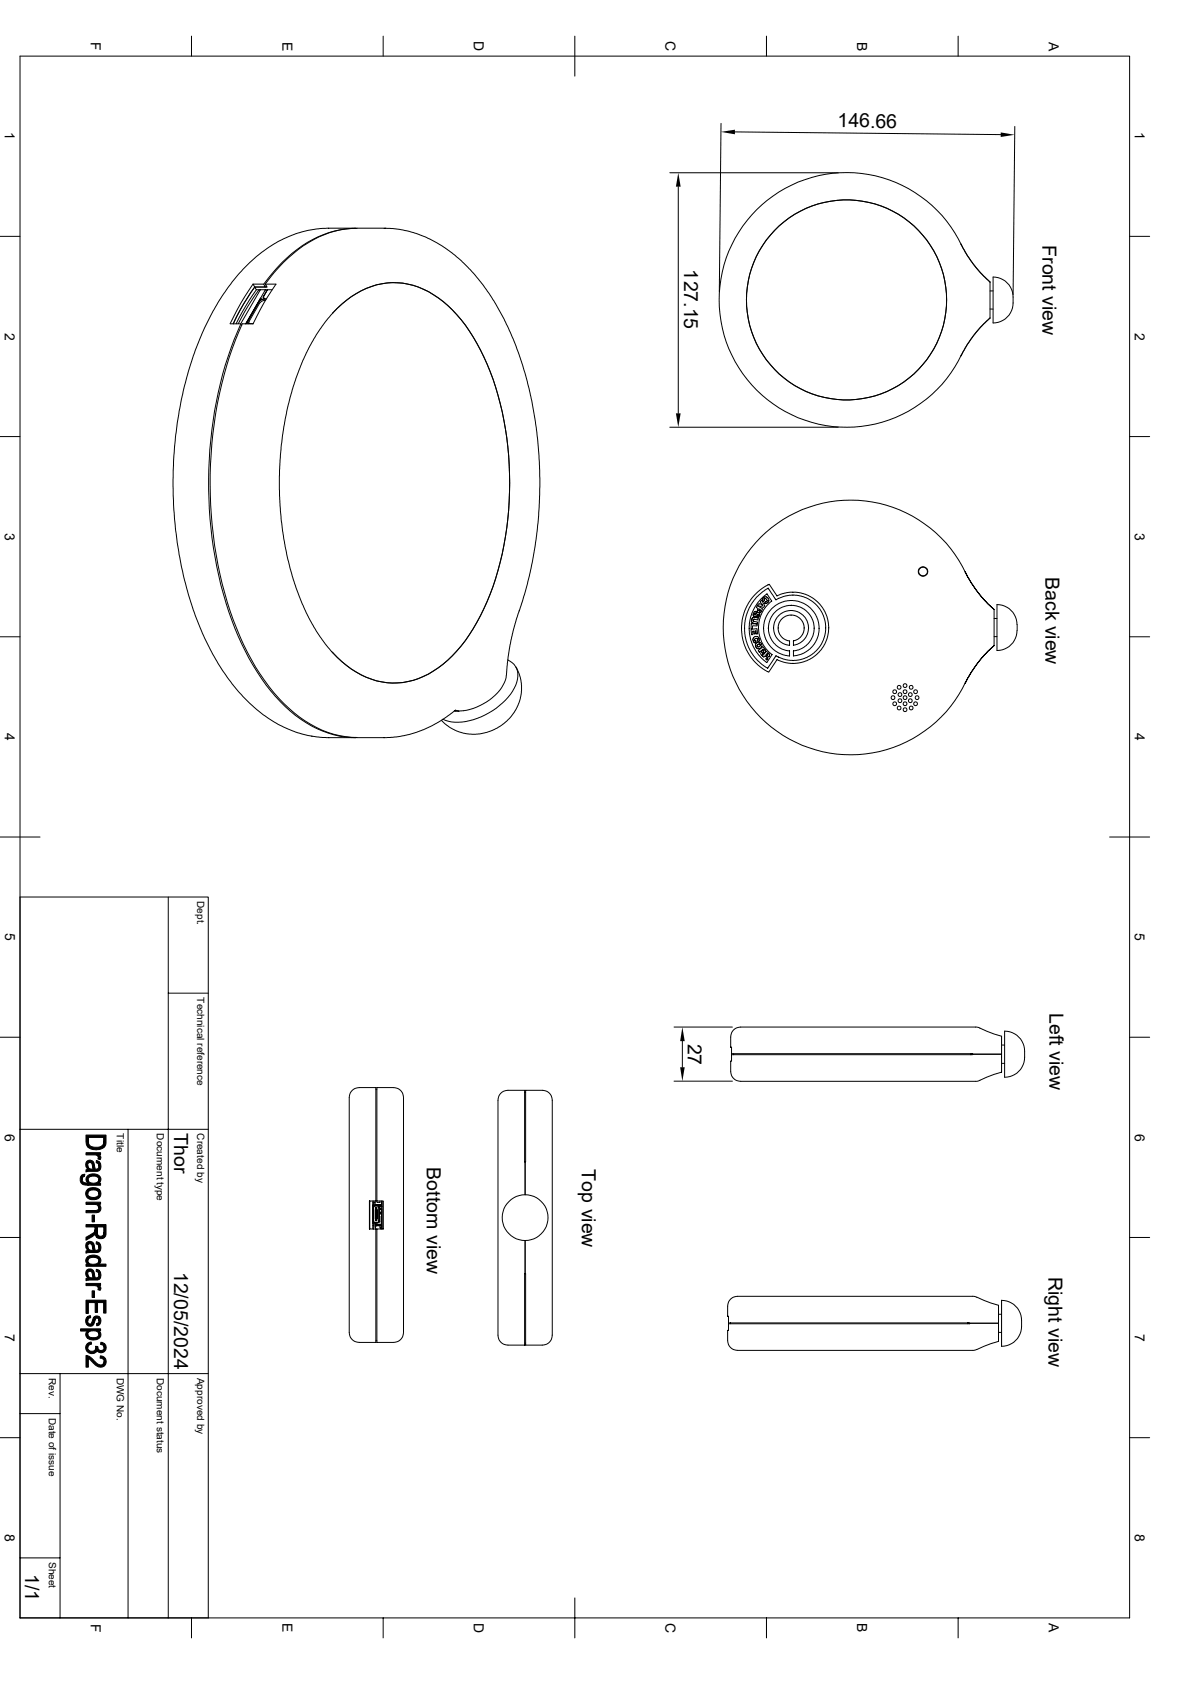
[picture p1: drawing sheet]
<svg xmlns="http://www.w3.org/2000/svg" width="297mm" height="420mm" viewBox="0 0 297 420" stroke-linecap="round" stroke-linejoin="round" font-family="sans-serif">
<g fill="none" stroke="#000" stroke-width=".25">
<path d="M5 14h276.9v390h-276.9zM47.8 9v5M95.6 9v5M143.5 9v10M191.3 9v5M239.1 9v5M180 30.8l-.5 42M183.4 32.9l66.4 .7M253.3 31.6l-.4 42M0 59h5M88.8 57l-8.6 .1a30.5 30.5 0 0 0-20.4 11.1 68.3 68.3 0 0 0-14.4 30.9l-.8 4.4a98.5 98.5 0 0 0 6.5 55.8 47.3 47.3 0 0 0 16.9 20.7 26.5 26.5 0 0 0 14 4.2h6.8M89 57a26.1 26.1 0 0 0-18.6 8.5l-4.6 5.5"/>
<path d="M167.2 43.1h42M169.3 46.6v56.6M281.9 59h5M63.2 71h2.6l.4 .7h-2.6zM63.2 70.9l-3 4.7-2.8 5.2M63.6 71.7l-2.9 4.3-2.5 4.9M64 72.4l-2.7 4-2.4 4.5M64.6 72.3l-2.7 4.1-2.4 4.4M65 72.3a67.2 67.2 0 0 0-7.3 14.6 103.9 103.9 0 0 0 .9 69.9 52.3 52.3 0 0 0 15.1 21.8 25.1 25.1 0 0 0 15.3 5.6M65.1 74.5l.2 .3M65.7 74.2l.2 .4M65.9 74.7l-.7 .2-.6 .6-2.6 4.6-.1 .5 .5 .2"/>
<path d="M66 74.7h.4M66 74.6l-1.2 .5-3.1 5.3M66 74.6h.5M66.2 70.9a34.5 34.5 0 0 1 16.1-12.8l1.4-.4a20.5 20.5 0 0 1 5.5-.7h7.7a30.1 30.1 0 0 1 21 10.9l2.8 3.4 2.6 3.8 2.5 4.6 2.9 6.6 1.7 4.8 1.7 6.1 1.4 7.2 .7 5.5 .4 5.5 .1 6.1-.2 7.1-.7 6-1 5.9-1.1 5.2-2.9 9.1-1.2 5-.8 4.5-.4 4.3M66.2 75l-.6 .1-.7 .5-2.7 4.6v.6M66.3 72.3l-4.9 8.6M66.5 71.4l-.2 .3M66.7 72.3l-1 1.9 .3 .4M66.8 72.3l-1.1 1.9M67.9 72.3h-3.9l-.4-.6h3l-.4-.7h2.7l-3 4.6-2.7 5.3h-2.7M83 78.2a20.7 20.7 0 0 1 16.2-7.6 21.3 21.3 0 0 1 14.8 8 55.5 55.5 0 0 1 11.8 26.4 81 81 0 0 1-4.2 45.2 37.9 37.9 0 0 1-12.2 16.6 18 18 0 0 1-22.9-.6l-3.5-3.3M83.1 78.2l-3.2 3.9-2.6 4.3-1.7 3.6-2.1 5.6-1.5 5.4-1.2 5.6-.7 5.2-.4 7.2 .2 7.2 .6 6.4 1 5.7 1.4 5.5 2.2 6.1 1.9 4.3 2.9 4.8 3.2 4"/>
<path d="M240 61.3a31.8 31.8 0 0 0-48.5-11.3 31.8 31.8 0 0 0 0 49.8 31.8 31.8 0 0 0 48.5-11.3M247.1 72.6h.8M247.1 77.2h.8M247.1 70.4l-2.4-2.3-1.7-2.1-1.7-2.4-1.4-2.6 1.4 2.6 1.7 2.4 1.7 2.1 2.4 2.3v9l-2.4 2.3-1.7 2.1-1.7 2.4-1.4 2.7M247.9 69.2a5.4 5.4 0 0 1 5 6.4 4.9 4.9 0 0 1-5 5zM57.4 80.9h2.7l.2 .3M60.5 80.8a99.8 99.8 0 0 0-7.5 50.3 85.8 85.8 0 0 0 10.8 35.5 38.6 38.6 0 0 0 16.6 15.7 23 23 0 0 0 8.8 1.9M61.8 80.4l.2 .5M61.8 80.6l.1 .3M62.4 80.8h.8M0 109h5M167.2 106.7h42"/>
<path d="M281.9 109h5M0 159h5M187.5 157.1l1.4-.1 .2 1.3h-.3l-.1-.8h-.3l.1 .8h-.3l-.1-.7h-.3l.1 .9h-.3zM187.8 154.3l.5-.2 1 .2-.1 .5-.9-.2-.3 .2v.3l1.1 .2-.1 1h-1.2v.7h-.3v-1.3l1.4 .1-.9-.2-.3-.2-.1-.6zM188 159.3l.6-.4 .6 .1 .3 .9-.3 .4-.2-.4a.35 .35 0 0 0-.1-.5 .35 .35 0 0 0-.5 .2 .35 .35 0 0 0 .2 .5l.1 .4-.6-.2-.2-.4zM188.5 148.4l1.9-1.6 1.6-.9 1.9 2.9 1.5-.6 1.4-.3 2.6 .1 2.4 .7 2.1 1.5 .9 .9 1.1 1.7 .6 1.5 .3 2.1v1.6l-.4 1.5-.8 1.8-1.2 1.6-2.2 1.7-2.7 .9-2.6 .1-1.2-.2-1.8-.7-2 3.2-2.8-1.9-1.5-1.6-1.3-2.1-.8-2.3-.4-2.5 .1-2.5 .6-2.4 1.1-2.2zM189 149l1.4-1.3 1.3-.8 1.9 2.9 2.4-1 2.9-.2 2.4 .7 2.1 1.4 1.2 1.3 .7 1.2 .6 1.6 .2 1.3-.1 2-.3 1.3-.7 1.4-1.2 1.6-1.3 1.1-1.2 .7-2.5 .7-2.7-.2-2.4-1-2.1 3.2-1.7-1.2-1.5-1.5-1.1-1.7-1-2.4-.5-2.4 .1-2.2 .5-2.2 .7-1.7zM189 151.2l1.3 .8-.4 .8-.5 .2 .2 .5-.4 .7h-.3l.1-.4 .3-.1-.1-.3-.6 .7-.4-.1-.2-.2 .2-1 .6-.1-.2 .4a.21 .21 0 0 0-.3 .2 .21 .21 0 0 0 .2 .2 .21 .21 0 0 0 .2-.2l.5-.3-.2-.6 .3-.4-.5-.3zM189.2 153.4l.1 .1M189.5 152.1l.3 .2-.2 .3-.2-.2zM190 149.5l1.4-1.2 1.2 1.8-1.5 1.5-.9 1.4-.6 1.6-.3 1.7 .1 1.9 .7 2.2 1.1 1.7 1.5 1.3-1.3 2-1.5-1.3-1.3-1.7-1.1-2.4-.5-2v-2.3l.4-1.9 1-2.2zM190.1 149.8l.8 1.5-.3 .4-1.6-.5 .4-.5 .2 .2z"/>
<path d="M190.1 150.7l.3 .5-.5-.2zM190.5 149.3l.6-.3 .8 .6v.5l-.3 .4-.3 .2-.5-.1 .3-.3a.38 .38 0 0 0 .3-.6 .38 .38 0 0 0-.7 0l.1 .3-.4 .2-.1-.5zM192.7 151.8l1.8-1.2 1.1-.4 1.5-.3 1.3 .1 1.5 .4 1.2 .6 1.2 .8 1.2 1.6 .6 1.2 .3 1.7v1.3l-.3 1.4-.5 1.2-1.5 1.9-2.1 1.3-2 .4v-1.3l1.2-.2 1-.4 1-.7 .9-.9 .9-1.8 .2-2.1-.6-2-1.3-1.8-1.4-1-2.4-.5-2.3 .5-1.4 .8-.7 .8-.8 1.3-.5 2.2 .1 1.5 .9 1.9 .9 1 1.2 .8 1.4 .5 .8 .1v1.3l-1.7-.3-1-.4-1-.6-1-1-.8-1-.6-1.3-.3-1.1-.1-1.6 .3-1.7 .4-.9zM194.3 153.8l1.2-.9 1.6-.5 1.7 .3 1.6 .9 1 1.3 .4 1.7-.3 1.8-.7 1.2-1 .9-1.8 .6v-1.1l1.2-.4 1.1-1.2 .4-1.1v-.9l-.3-1.1-.8-1-1-.5-1.5-.2-1.1 .3-.9 .7-.6 .9-.3 .9v.9l.4 1.1 .9 1 1.6 .7v1l-1.1-.2-1.3-.7-1.1-1.2-.5-1.9 .2-1.7zM241 143a31.8 31.8 0 0 0-48.5-11.2 31.8 31.8 0 0 0 0 49.8 31.8 31.8 0 0 0 48.5-11.3M248.1 154.4h.7M248.1 159h.7M248.1 152.2l-2.4-2.3-1.7-2.1-1.7-2.4-1.4-2.7 1.4 2.7 1.7 2.4 1.7 2.1 2.4 2.3v9l-2.4 2.3-1.7 2.1-1.7 2.4-1.4 2.6M253.8 156a4.9 4.9 0 0 0-5-5v11.3a4.8 4.8 0 0 0 5-4.9M253.9 156v1.4M281.9 159h5M113.7 177.3l-3.7 2.7-2.1 1.2-2.7 1.2-3.2 1-4.6 .7-8.2 .1"/>
<path d="M126.4 168.6a10 10 0 0 1-5.7 7.1 12.1 12.1 0 0 1-7.2 1.8l1 .1M126.7 164.8a4.4 4.4 0 0 1 2 6.3 17.3 17.3 0 0 1-16.1 9.2l-2.1-.7M128.8 166.5l1 2.5 .3 1.6 .1 1.9-.3 1.9-.7 1.8-.8 1.6-1.1 1.5-1.7 1.5-1.4 .9-2.6 1.1-1.9 .5h-2l-2-.2-2.2-.8-2-1.2-1.3-1.3M189 161l.4-.2 .3 .1v.4l-.3 .2a.33 .33 0 0 1-.4-.1 .33 .33 0 0 1 0-.4zM189.2 162.5l1.2-1 .7 .8v.4l-.3 .3-.4-.1-.2 .8-.4-.4 .3-.7-.6 .3zM190.2 162.3l.3-.2 .2 .4-.2 .1zM191.3 162.6l.7 .7v.5l-.5 .3-.5-.4-.4 .4-.3-.3zM191.3 164.2l.4 .3-.3 .3-.3-.3zM191.4 163.2l.2 .2v.2l-.4-.2zM0 209h10M276.9 209h10M5 224h47v180"/>
<path d="M42 224v180M0 259h5M42 248h10M168.2 256.5h14.6M170.3 260v6.5M250.7 257.5a5.4 5.4 0 0 1 5 6.5 4.9 4.9 0 0 1-5 4.9zM281.9 259h5M93.8 272.1h.3M130.9 272.8h.3M168.2 270h14.6M182.6 263.4l67.4-.2v4.5l-1.9 .6-4.3 1.7h-57.6a3.1 3.1 0 0 1-3.7-1.7l-.1-3.3h.2zM183.1 263.1v.3"/>
<path d="M242.3 263.1l.4 .1v-.1h-60.1v-1.6h-.2v-2.5a2.62 2.62 0 0 1 3.2-2.5h58.2l4.3 1.7 1.9 .5v4.5h-7.3M242.7 263.2l-.4 .2M242.7 263.2h.1M250 260.9h.7M250 265.5h.7M5 282h47M32 282v122M92.3 299.9v7M93.1 299.9v7M93.1 299.9v.5M93.6 299.9v1M93.8 299.9v-28.3h-4.1a2.62 2.62 0 0 0-2.5 3.2v56.6a3.1 3.1 0 0 0 1.7 3.7l4.9 .1v-28.3"/>
<path d="M93.8 299.9h-1.6v7h1.6M93.8 299.9h1.9v7h-1.9M94.8 299.9v.3h-.7v-28.6h4.1a2.62 2.62 0 0 1 2.5 3.2v56.6a3.1 3.1 0 0 1-1.7 3.7l-4.9 .1v-28.3M95.3 299.9v1.3M95.3 299.9v2.7l-.3 .1M131.1 290.1h.1v-17.9h4.1a2.62 2.62 0 0 1 2.5 3.3v56.6a3.1 3.1 0 0 1-1.7 3.6l-4.9 .2v-17.9h-.1M131.1 290.1h-.2v-17.9h-4.1a2.62 2.62 0 0 0-2.5 3.3v56.6a3.1 3.1 0 0 0 1.7 3.6l4.9 .2v-17.9h.2M131.1 290.1v8.2M0 309h5M93.1 306v.9M93.1 300.9v4.6zM93.1 306.8l.2 .1"/>
<path d="M93.1 305.5v.5M93.1 306.4h.6M93.1 305.1l.6 .3M93.1 305.4h1M93.1 300.9h1M93.1 305.3h.2M93.1 301.1h.2M93.1 300.2h.5M93.1 305.9h.5M93.3 301.2l.8-.1 .4 .3v3.4a.68 .68 0 0 1-.6 .5 .68 .68 0 0 1-.7-.5zM93.6 300.4h-.5v.5h.5M93.6 305.4v.8l.3-.1"/>
<path d="M93.7 301.1l-.6 .4 .1 3.4 .5 .5M93.7 302h.1M93.7 302.1v.2M93.7 303.9v.1M93.7 303.6v.1M93.7 302.3v.2M93.7 302.9v.1M93.7 302.6v.2M93.7 304.1v.1M93.7 303.4v.1M93.7 303.1v.2M93.7 306.2v.7"/>
<path d="M93.8 305.7l.1 .1M93.8 304.3l-.1 .1M93.8 300.8l.1 .1M93.8 304.3l.1 .5zM93.8 302l.1 .3zM93.8 301.5h-.1v3.3h.1M93.8 302v2.3M93.9 306.1h1.2M93.9 301.5l.2 .5h-.2l-.1-.5v.5M94 304.3l.1 .5h-.2M94 304.3l-.2-.3v.3M94 302v2.3"/>
<path d="M94.1 302.1v.2M94.1 303.9v.1M94.1 303.6v.1M94.1 302.3v.2M94.1 302.9v.1M94.1 302.3h.1M94.1 302.1h.1M94.1 304h.1M94.1 303.9h.1M94.1 303.7h.1M94.1 303.6h.1M94.1 302.5h.1"/>
<path d="M94.1 303h.1M94.1 302.9h.1M94.1 301l-.8 .1-.2 .2M94.1 301l.4 .2 .2 .4M94.1 301l.5 .6v3.3l-.5 .4M94.1 302.6v.2M94.1 304.1v.1M94.1 303.4v.1M94.1 303.1v.2M94.1 302.8h.1M94.1 302.6h.1M94.1 304.2h.1"/>
<path d="M94.1 304.1h.1M94.1 303.5h.1M94.1 303.4h.1M94.1 303.3h.1M94.1 303.1h.1M94.1 302v2.4M94.4 301.1h.6M94.6 301.2h.5M94.7 304.8l-.5 .6h-.5M94.7 302.7h.4M94.7 303.7h.1v1.4h-.2M94.7 303h.3"/>
<path d="M94.7 303.1h.4M94.7 302.8h.3M94.7 301.6v3.2M94.8 306.1v.5h.5M94.8 301.2h.2M94.8 301.2v.6M95 306.6v.1M95 302.8l.1 .3zM95 306l-1.1 .1M95 305.8h-1.1v.2M95 300.9h-1.1M95 306.1l.3 .1v.7"/>
<path d="M95 301.2l.3 .1M95.1 305.7v.4zM95.1 300.8v.4zM95.1 305.7h-1.3v.4M95.1 300.8h-1.3v.1M95.3 301.8h-.5v.2h.5v.6M95.3 306.2v.5M95.3 301.3v.8M95.3 306.9v-.2h-.3v.2M95.3 302.6v3.6zM131.1 318h.1M131.1 309.8v8.2"/>
<path d="M281.9 309h5M93.8 334.7h.3M130.9 335.4h.3M182.3 324.4l-.4 .6-.3 1.2v2.5h.2v1.6l67.4 .1v4.5l-6.2 2.3h-57.6a3.1 3.1 0 0 1-3.7-1.8l-.1-3.2h.2v-1.7l67.4-.1v-4.5l-6.2-2.2h-57.6a4.2 4.2 0 0 0-3.1 .7zM182.3 330.3v.2M241.6 330.3v.2M249.2 328.2h.8M249.2 332.7h.8M250 324.7v11.4a5 5 0 0 0 5-5.7 5.1 5.1 0 0 0-5-5.7M0 359h5M5 353h10M5 343h47"/>
<path d="M15 343v61M281.9 359h5M5 389h10M143.5 399v10M47.8 404v5M95.6 404v5M191.3 404v5M239.1 404v5"/>
<circle cx="211.3" cy="74.9" r="25"/>
<circle cx="230.4" cy="142.7" r="1.09"/>
<circle cx="230.4" cy="142.7" r="1.18"/>
<circle cx="189.3" cy="161.2" r=".84"/>
<circle cx="222.9" cy="174.2" r=".47"/>
<circle cx="223.3" cy="172.7" r=".47"/>
<circle cx="223.3" cy="175.7" r=".47"/>
<circle cx="224.4" cy="176.8" r=".47"/>
<circle cx="224.4" cy="171.6" r=".47"/>
<circle cx="224.6" cy="173.4" r=".47"/>
<circle cx="224.6" cy="175" r=".47"/>
<circle cx="225.9" cy="175.7" r=".47"/>
<circle cx="225.9" cy="172.7" r=".47"/>
<circle cx="225.9" cy="171.2" r=".47"/>
<circle cx="225.9" cy="174.2" r=".47"/>
<circle cx="225.9" cy="177.2" r=".47"/>
<circle cx="227.2" cy="173.4" r=".47"/>
<circle cx="227.2" cy="175" r=".47"/>
<circle cx="227.4" cy="171.6" r=".47"/>
<circle cx="227.4" cy="176.8" r=".47"/>
<circle cx="228.5" cy="175.7" r=".47"/>
<circle cx="228.5" cy="172.7" r=".47"/>
<circle cx="228.9" cy="174.2" r=".47"/>
<circle cx="131.1" cy="304" r="5.7"/>
</g>
<g fill="#000" stroke="#000" stroke-width=".25">
<path d="M20.6 293.3l.6-.1-.1 .6-.4 .1-.2 .6z" fill-rule="evenodd"/>
<path d="M21.9 290.9v1.1z" fill-rule="evenodd"/>
<path d="M20.4 293.5l.1-.1v1.1a1.08 1.08 0 0 0 1.5 .9v.6a1.54 1.54 0 0 1-1.8-.7 1.54 1.54 0 0 1 .2-1.8z" fill-rule="evenodd"/>
<path d="M21.6 290.1a1.08 1.08 0 0 1 1.7 .1l-.1 1.6a1.71 1.71 0 0 0-.7-1.5l-.6 .3-.1 1.2a1.47 1.47 0 0 1-.2-1.7z" fill-rule="evenodd"/>
<path d="M24 289.8l.7 .2v1.2l-.2-.6-.5-.3z" fill-rule="evenodd"/>
<path d="M24.7 294.6v.8z" fill-rule="evenodd"/>
<path d="M21.9 297a2.51 2.51 0 0 1 2.8 0v1.1a1.54 1.54 0 0 0-2.6-.6l-.2 .6z" fill-rule="evenodd"/>
<path d="M21.5 287.8h3.6v.5h-.5v.7l-.3-.4-.5-.2h-2.3z" fill-rule="evenodd"/>
<path d="M22 294.6a1.52 1.52 0 0 0 2.4 .5l.3-.4v.7h.4v.6h-3.1z" fill-rule="evenodd"/>
<path d="M24.6 288.3l.5 .5 .1 .3-.2 .5-.6-.2z" fill-rule="evenodd"/>
<path d="M21.9 291.3l.5 .5 .9 .1v-1.7l.3 1.1a.55 .55 0 0 0 .6 .6 .55 .55 0 0 0 .5-.7v-1.2a1.36 1.36 0 0 1 .5 1.6 1.36 1.36 0 0 1-1.4 .9h-1.7l-.6 .2v-.6l.4-.1z" fill-rule="evenodd"/>
<path d="M21.8 293.6a2.16 2.16 0 0 1 3.4 .7l-.1 .7-.4 .4v-.8a1.48 1.48 0 0 0-1.3-.9 1.48 1.48 0 0 0-1.4 .7v1.6v-.6a1.11 1.11 0 0 1-.2-1.8z" fill-rule="evenodd"/>
<path d="M21.8 297.1l.1 1a1.61 1.61 0 0 0 2.5 .6l.3-.6v-1.1a1.53 1.53 0 0 1 .3 1.9 1.53 1.53 0 0 1-1.8 .7 1.51 1.51 0 0 1-1.6-.8 1.51 1.51 0 0 1 .2-1.7z" fill-rule="evenodd"/>
<path d="M22.1 284v.9a1.59 1.59 0 0 0 2.1 1.6 1.38 1.38 0 0 0 1.7-1.6l.1 1.6-.3 .2-1.1 .4-1.4-.1-1.1-.5z" fill-rule="evenodd"/>
<path d="M21.5 283.4h5v2.1l-.3 .7-.2 .3-.1-2.5h-3.8v2.5l-.6-.8z" fill-rule="evenodd"/>
<path d="M21.8 313.9l.1 1.8a1.1 1.1 0 0 1-.1-1.8z" fill-rule="evenodd"/>
<path d="M21.9 311.2v1.1z" fill-rule="evenodd"/>
<path d="M21.9 318.1v1z" fill-rule="evenodd"/>
<path d="M23 303.4h.6v1.7h-.6z" fill-rule="evenodd"/>
<path d="M21.6 310.3a1.08 1.08 0 0 1 1.7 .2l-.1 1.6a1.71 1.71 0 0 0-.7-1.5l-.6 .3-.1 1.2a1.47 1.47 0 0 1-.2-1.8z" fill-rule="evenodd"/>
<path d="M21.7 317.1a1.13 1.13 0 0 1 1.6 .2l-.1 1.7a1.75 1.75 0 0 0-.8-1.6l-.5 .5-.1 1.1a1.52 1.52 0 0 1-.1-1.9z" fill-rule="evenodd"/>
<path d="M21.5 308.9l1-.5a1.43 1.43 0 0 0 1.2-1.4v1.1l-.2 .3-2 1.3z" fill-rule="evenodd"/>
<path d="M24.6 300.7v.9z" fill-rule="evenodd"/>
<path d="M24 310l.7 .3v1.1l-.2-.5-.5-.3z" fill-rule="evenodd"/>
<path d="M24 316.9l.7 .3v1.1l-.1-.5-.6-.3z" fill-rule="evenodd"/>
<path d="M21.5 300.2h3.6v.5h-.5v.5l-.6-.4-2.5-.1z" fill-rule="evenodd"/>
<path d="M21.5 302.3l2.7-.1 .4-.4 .1-1.1a1.16 1.16 0 0 1 .4 1.5 1.16 1.16 0 0 1-1.4 .6h-2.2z" fill-rule="evenodd"/>
<path d="M21.9 311.6l.5 .5 .9 .1v-1.7l.3 1a.55 .55 0 0 0 .6 .7 .55 .55 0 0 0 .5-.7v-1.2a1.36 1.36 0 0 1 .5 1.5 1.36 1.36 0 0 1-1.4 1h-1.7l-.6 .1v-.5l.4-.1z" fill-rule="evenodd"/>
<path d="M21.9 313.8a2.17 2.17 0 0 1 3.3 .8l-.1 .7-.4 .3v-.8a1.62 1.62 0 0 0-2.4-.6l-.4 .6z" fill-rule="evenodd"/>
<path d="M21.9 318.4l.5 .6 .9 .1v-1.8l.3 1a.59 .59 0 0 0 .5 .8 .59 .59 0 0 0 .6-.8v-1.1a1.48 1.48 0 0 1-.3 2.4l-2.9 .2v-.6l.4-.1z" fill-rule="evenodd"/>
<path d="M24.3 306.4v1.2a.85 .85 0 0 0 .7 1.1 .85 .85 0 0 0 .9-.9v1.3l-.5 .2-1.1-.2z" fill-rule="evenodd"/>
<path d="M21.5 305.8h5l-.1 2.8-.5 .5v-2.7h-1.6v2.6l-.6-.9v-1.7h-2.2z" fill-rule="evenodd"/>
<path d="M21.9 315a1.7 1.7 0 0 0 2.8-.1v-.1v.8h1.8v.6h-5v-.5h.4z" fill-rule="evenodd"/>
<path d="M21.8 332.4v1.7a1.17 1.17 0 0 1 0-1.7z" fill-rule="evenodd"/>
<path d="M21.8 328.8l.8-.3v.5l-.6 .4-.1 .5z" fill-rule="evenodd"/>
<path d="M21.9 335.4l.9-.3 .1 .5-.7 .3-.3 .6z" fill-rule="evenodd"/>
<path d="M23 322.3h.6v1.7h-.6z" fill-rule="evenodd"/>
<path d="M21.8 335.5l.1-.1v1.1a1.03 1.03 0 0 0 1 .9 1.03 1.03 0 0 0 1-.9l.1 1.1a1.52 1.52 0 0 1-2.1 0 1.52 1.52 0 0 1-.1-2.1z" fill-rule="evenodd"/>
<path d="M23.8 336.2h.6l-.1 1.2-.1-.3-.2 .5z" fill-rule="evenodd"/>
<path d="M21.7 328.9l.1-.1 .1 1.1a.59 .59 0 0 0 .6 .7 .59 .59 0 0 0 .5-.7 1.13 1.13 0 0 1 .5-1.1 1.13 1.13 0 0 1 1.2 0v1a.5 .5 0 0 0-.4-.7 .5 .5 0 0 0-.6 .6 1.46 1.46 0 0 1-1.2 1.5 1.39 1.39 0 0 1-.8-2.3z" fill-rule="evenodd"/>
<path d="M24.6 332.3l.1 .9z" fill-rule="evenodd"/>
<path d="M21.5 320.5h3.6v.5h-.5v.6l-.3-.4-.3-.1-2.5-.1z" fill-rule="evenodd"/>
<path d="M20.1 331.8h5v.5h-.5v.6a1.7 1.7 0 0 0-2.7 .1l-.1 1.1v-1.7h-1.7z" fill-rule="evenodd"/>
<path d="M24.6 321l.5 .4 .1 .4-.2 .4-.6-.2z" fill-rule="evenodd"/>
<path d="M24.7 328.8a1.33 1.33 0 0 1-.5 2.2l-.1-.5 .4-.1 .2-.4z" fill-rule="evenodd"/>
<path d="M21.9 333.2a1.65 1.65 0 0 0 2.7 .3l.2-1.1a1.33 1.33 0 0 1 .2 1.5 1.33 1.33 0 0 1-1.5 .7l-.9-.1-.8-.4z" fill-rule="evenodd"/>
<path d="M25.2 335.2l.9 .3-.1 1-.3-.6-.6-.2z" fill-rule="evenodd"/>
<path d="M21.5 324.7h5v3.2h-.6v-2.7h-1.6v2.5h-.6v-2.5h-1.6v2.8h-.6z" fill-rule="evenodd"/>
<path d="M24.4 336.3a.81 .81 0 0 0 .7 .9 .81 .81 0 0 0 .9-.7l.1-1a1.29 1.29 0 0 1 .1 1.8 1.29 1.29 0 0 1-1.9 .1z" fill-rule="evenodd"/>
<path d="M25.1 338.5a1.44 1.44 0 0 1 1.3 1 1.44 1.44 0 0 1-.4 1.6l-.1-1.5-.4-.4-.5-.1z" fill-rule="evenodd"/>
<path d="M21.5 338.5a4.9 4.9 0 0 1 2.6 1.9 1.02 1.02 0 0 0 1.1 .4 1.02 1.02 0 0 0 .8-.8v1.1a2.26 2.26 0 0 1-3-1l-.9-.9v2.2h-.6z" fill-rule="evenodd"/>
</g>
<path d="M179.9 32.9l3.5-.5v1.1zM249.8 33.1l3.4 .6-3.4 .5zM169.3 43.1l.6 3.5h-1.2zM168.7 103.2h1.2l-.6 3.5zM170.3 256.5l.6 3.5h-1.1zM169.8 266.5h1.1l-.6 3.5z" fill="#000"/>
<g font-size="4.9">
<text x="209" y="31.8" transform="rotate(1 209 31.8)">146.66</text>
<text x="260.2" y="61.2" transform="rotate(90 260.2 61.2)">Front view</text>
<text x="170.8" y="67.3" transform="rotate(90 170.8 67.3)">127.15</text>
<text x="260.9" y="144" transform="rotate(90 260.9 144)">Back view</text>
<text x="261.9" y="252.9" transform="rotate(90 261.9 252.9)">Left view</text>
<text x="171.7" y="260.6" transform="rotate(90 171.7 260.6)">27</text>
<text x="43.5" y="283" transform="rotate(90 43.5 283)">Thor</text>
<text x="106.5" y="291.4" transform="rotate(90 106.5 291.4)">Bottom view</text>
<text x="145.2" y="291.9" transform="rotate(90 145.2 291.9)">Top view</text>
<text x="43.5" y="317.5" transform="rotate(90 43.5 317.5)">12/05/2024</text>
<text x="261.7" y="318.9" transform="rotate(90 261.7 318.9)">Right view</text>
<text x="6.3" y="393.1" transform="rotate(90 6.3 393.1)">1/1</text>
</g>
<g font-size="3.5">
<text x="22.6" y="10.5" transform="rotate(90 22.6 10.5)">F</text>
<text x="70.5" y="10.4" transform="rotate(90 70.5 10.4)">E</text>
<text x="118.3" y="10.2" transform="rotate(90 118.3 10.2)">D</text>
<text x="166.1" y="10.2" transform="rotate(90 166.1 10.2)">C</text>
<text x="214" y="10.4" transform="rotate(90 214 10.4)">B</text>
<text x="261.8" y="10.4" transform="rotate(90 261.8 10.4)">A</text>
<text x="1.2" y="33.1" transform="rotate(90 1.2 33.1)">1</text>
<text x="283.2" y="33.1" transform="rotate(90 283.2 33.1)">1</text>
<text x="1.2" y="83" transform="rotate(90 1.2 83)">2</text>
<text x="283.2" y="83.1" transform="rotate(90 283.2 83.1)">2</text>
<text x="1.2" y="133" transform="rotate(90 1.2 133)">3</text>
<text x="283.2" y="133" transform="rotate(90 283.2 133)">3</text>
<text x="1.2" y="183.1" transform="rotate(90 1.2 183.1)">4</text>
<text x="283.2" y="183.1" transform="rotate(90 283.2 183.1)">4</text>
<text x="1.3" y="233" transform="rotate(90 1.3 233)">5</text>
<text x="283.3" y="233" transform="rotate(90 283.3 233)">5</text>
<text x="1.2" y="283" transform="rotate(90 1.2 283)">6</text>
<text x="283.2" y="283" transform="rotate(90 283.2 283)">6</text>
<text x="1.2" y="333" transform="rotate(90 1.2 333)">7</text>
<text x="283.2" y="333" transform="rotate(90 283.2 333)">7</text>
<text x="1.2" y="383" transform="rotate(90 1.2 383)">8</text>
<text x="283.2" y="383" transform="rotate(90 283.2 383)">8</text>
<text x="22.6" y="405.4" transform="rotate(90 22.6 405.4)">F</text>
<text x="70.5" y="405.3" transform="rotate(90 70.5 405.3)">E</text>
<text x="118.3" y="405.2" transform="rotate(90 118.3 405.2)">D</text>
<text x="166.1" y="405.2" transform="rotate(90 166.1 405.2)">C</text>
<text x="214" y="405.3" transform="rotate(90 214 405.3)">B</text>
<text x="261.8" y="405.3" transform="rotate(90 261.8 405.3)">A</text>
</g>
<g font-size="2.5">
<text x="49.2" y="225" transform="rotate(90 49.2 225)">Dept.</text>
<text x="49.2" y="249" transform="rotate(90 49.2 249)">Technical reference</text>
<text x="29.2" y="283" transform="rotate(90 29.2 283)">Title</text>
<text x="39.2" y="283" transform="rotate(90 39.2 283)">Document type</text>
<text x="49.2" y="283" transform="rotate(90 49.2 283)">Created by</text>
<text x="12.2" y="344" transform="rotate(90 12.2 344)">Rev.</text>
<text x="29.2" y="344" transform="rotate(90 29.2 344)">DWG No.</text>
<text x="39.2" y="344" transform="rotate(90 39.2 344)">Document status</text>
<text x="49.2" y="344" transform="rotate(90 49.2 344)">Approved by</text>
<text x="12.2" y="354" transform="rotate(90 12.2 354)">Date of issue</text>
<text x="12.2" y="390" transform="rotate(90 12.2 390)">Sheet</text>
</g>
</svg>
